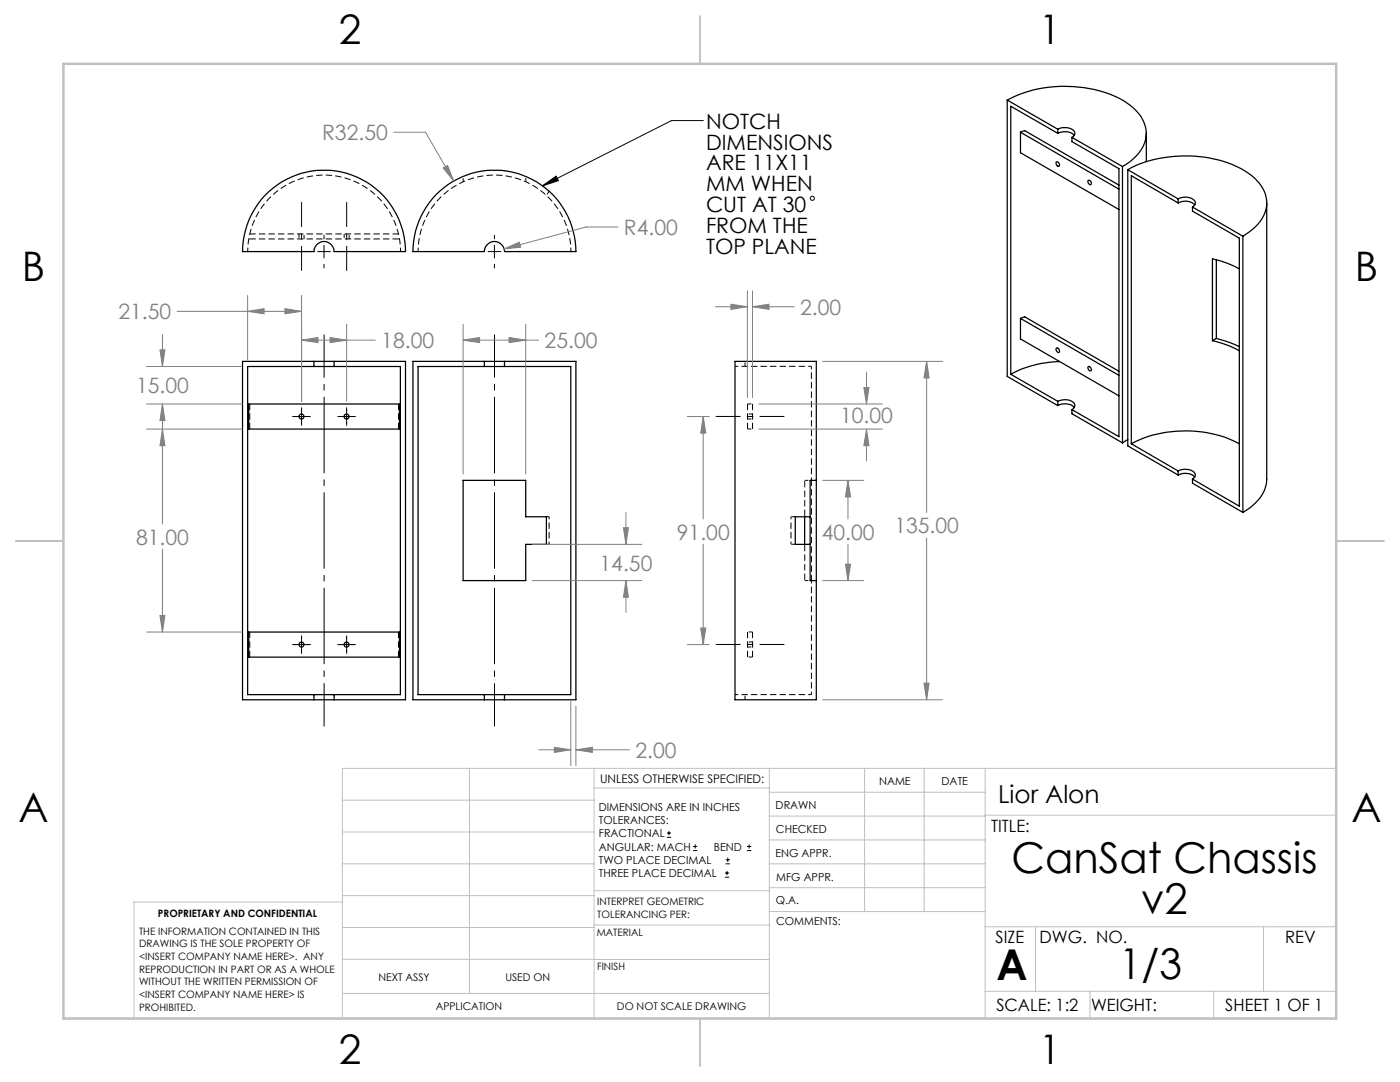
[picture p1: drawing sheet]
<svg xmlns="http://www.w3.org/2000/svg" width="279mm" height="216mm" viewBox="0 0 279 216" stroke-linecap="round" stroke-linejoin="round" font-family="sans-serif">
<path d="M49.8 85.6v-5M79.5 80.6v5M149.2 85.6v-5M150.2 80.6v5M109.6 108.6h-.5M109.6 103.1h-.5M49.8 126.1v5M79.5 131.1v-5M149.2 126.1v5M150.2 131.1v-5" fill="none" stroke="#000" stroke-width=".2" stroke-dasharray="1.3 .6" stroke-linecap="butt"/>
<path d="M161.9 95.8v-22.7M109.6 103.1v5.5M157.9 103.1v5.5M161.9 138.6v-22.8" fill="none" stroke="#000" stroke-width=".2" stroke-dasharray="1.3 .6" stroke-dashoffset=".7" stroke-linecap="butt"/>
<g fill="none" stroke="#000" stroke-width=".25">
<path d="M201 20a25.3 25.3 0 0 1 23.4 .2 8.4 8.4 0 0 1 4.3 6 7.5 7.5 0 0 1-4 6.6l-.7 .4M201 20v55.1l10.1 5.8M201 20l10.1 5.8M53 38.9a16.3 16.3 0 0 1 17.8-3.8 16.3 16.3 0 0 1 10.1 15.1h-14.2a2.01 2.01 0 0 0-2-2 2.01 2.01 0 0 0-2 2h-14.3a16.4 16.4 0 0 1 4.6-11.3zM87 38.9a16.3 16.3 0 0 1 17.8-3.8 16.3 16.3 0 0 1 10.1 15.1h-14.2a2.01 2.01 0 0 0-2-2 2.01 2.01 0 0 0-2 2h-14.3a16.4 16.4 0 0 1 4.6-11.3zM203.7 26.4l.8-.3 18.8 10.8M203.7 26.4v4.1l19.6 11.3M203.7 26.4l19.6 11.3M210.8 32.3a.51 .51 0 0 1 .6 .3 .51 .51 0 0 1-.2 .6l-.3-.3zM211.1 25.8a2.84 2.84 0 0 1 3.3 .4l.1 .7-.6 .5M211.1 26.6a2.84 2.84 0 0 1 3.3 .4M211.1 26.6l-9.4-5.4v53.5"/>
<path d="M211.1 25.8v.8M213.9 27.4l10.1 5.8M213.9 27.4v.9l9.4 5.4v53.4l-9.4-5.4M217.2 36a.51 .51 0 0 1 .5 .3 .51 .51 0 0 1-.1 .6l-.5-.5zM224 33.2v55.2M225.1 33.9a25.2 25.2 0 0 1 23.3 .2 7.7 7.7 0 0 1 4.4 7.1 8.5 8.5 0 0 1-4.8 5.9M225.1 33.9l10 5.8M225.1 33.9v55.1l10 5.8M228.8 26.6v5.6M235.1 39.7a2.6 2.6 0 0 1 3.4 .6v.4l-.5 .6M235.1 39.7v.8M235.1 40.5a2.82 2.82 0 0 1 3.3 .4"/>
<path d="M235.1 40.5l-9.3-5.4v53.4M238 41.3l10 5.8M238 41.3v.8l9.3 5.4v53.5l-9.3-5.4M242.7 51.8v15.7M247.3 53.7l-2.5-1.2-2.8-.9v16.4M248 47.1v55.1M252.8 40.5v55.1a7.7 7.7 0 0 1-4.1 6.2l-.7 .4M62.7 72.1h4M62.7 73.1h4M62.7 73.1h-13.3v65.5h13.3M62.7 72.1h-14.3v67.5h14.3M62.7 72.1v1"/>
<path d="M66.7 72.1v1M66.7 73.1h13.2v65.5h-13.2M66.7 72.1h14.2v67.5h-14.2M96.7 72.1h4M96.7 73.1h4M96.7 73.1h-13.3v65.5h13.3M96.7 72.1h-14.3v67.5h14.3M96.7 72.1v1M100.7 73.1h13.2v65.5h-13.2M100.7 72.1h14.2v67.5h-14.2M100.7 72.1v1M146.7 72.1h16.2v67.5h-16.2z"/>
<path d="M201.7 74.7l9.4 5.4M203.7 63.5l.8-.3 18.8 10.9M203.7 63.5v4.1l19.6 11.4M203.7 63.5l19.6 11.4M210.8 69.5a.48 .48 0 0 1 .6 .2 .48 .48 0 0 1-.1 .6l-.4-.2zM211.5 72.1a21.5 21.5 0 0 0-9.8 2.6M217.1 73.2a.51 .51 0 0 1 .6 .2 .51 .51 0 0 1 0 .6l-.3-.1-.2-.2zM242 68l2.8 .8 2.5 1.2M242.7 67.5l2.9 .9 1.7 .8M242.7 67.5l-.7 .5M49.6 80.6h30.1v5h-30.1zM92.4 95.8h12.5v7.3h4.1v5.5h-4.1v7.3h-12.5z"/>
<path d="M162.9 95.8h-1.2v20.1h1.2M211.1 80.1a2.52 2.52 0 0 1 3.4 .7l-.2 .6-.4 .3M211.1 80.9a2.76 2.76 0 0 1 3.3 .4M211.1 80.1v.8M213.9 81.7v.8l10.1 5.9M225.1 87.7l-1.1 .7M225.8 88.5a23.8 23.8 0 0 1 21.5 0M225.8 88.5l9.3 5.5M235.1 94a2.6 2.6 0 0 1 3.4 .6v.4l-.5 .6M235.1 94.8a2.9 2.9 0 0 1 3.3 .4M235.1 94v.8M238 95.6v.8l10 5.8"/>
<path d="M160.6 103.1v5.5M161.7 103.1h-3v5.5h3M49.6 126.1h30.1v5h-30.1zM62.7 138.6h4M62.7 139.6h4M62.7 138.6v1M66.7 138.6v1M96.7 138.6h4M96.7 139.6h4M96.7 138.6v1M100.7 138.6v1"/>
<circle cx="60.2" cy="83.1" r=".5"/>
<circle cx="69.2" cy="83.1" r=".49"/>
<circle cx="60.2" cy="128.6" r=".5"/>
<circle cx="69.2" cy="128.6" r=".49"/>
</g>
<g fill="none" stroke="#000" stroke-width=".2" stroke-dasharray="1.3 .6" stroke-dashoffset=".5" stroke-linecap="butt">
<path d="M92.4 36.3v-1.1M104.9 36.3v-1.1M109.6 38.1l-.5 .9M59.7 46.7v1M60.7 47.7v-1M68.7 46.7v1M69.7 47.7v-1M79.9 50.2a15.2 15.2 0 0 0-15.2-15.3 15.2 15.2 0 0 0-15.3 15.3M113.9 50.2a15.2 15.2 0 0 0-15.2-15.3 15.2 15.2 0 0 0-15.3 15.3M148.7 73.1v-1M149.2 80.6h1M149.2 85.6h1"/>
<path d="M149.2 83.6h1M150.2 82.6h-1M160.6 95.8h1.1M160.6 115.8h1.1M148.7 139.6v-1M149.2 129.1h1M150.2 131.1h-1M150.2 126.1h-1M150.2 128.1h-1"/>
</g>
<path d="M49.6 47.7h30.1M160.6 103.1v-7.3M160.6 115.8v-7.2" fill="none" stroke="#000" stroke-width=".2" stroke-dasharray="1.3 .6" stroke-dashoffset="-.1" stroke-linecap="butt"/>
<path d="M146.7 73.1h15.2M146.7 138.6h15.2" fill="none" stroke="#000" stroke-width=".2" stroke-dasharray="1.3 .6" stroke-dashoffset=".6" stroke-linecap="butt"/>
<path d="M158.7 103.1h-.8M158.7 108.6h-.8" fill="none" stroke="#000" stroke-width=".2" stroke-dasharray="1.3 .6" stroke-dashoffset=".4" stroke-linecap="butt"/>
<path d="M161.9 115.8v-20" fill="none" stroke="#000" stroke-width=".2" stroke-dasharray="1.3 .6" stroke-dashoffset=".2" stroke-linecap="butt"/>
<path d="M79.5 46.7h-29.7" fill="none" stroke="#000" stroke-width=".2" stroke-dasharray="1.3 .6" stroke-dashoffset=".1" stroke-linecap="butt"/>
<g fill="none" stroke="#000" stroke-width=".2">
<path d="M108.3 37.1l2.7-2 .4 1zM140.4 24.1h-6.4l-25.7 13M61.4 50.2h.7M63.4 50.2h2.5M64.7 46.9v.8M64.7 48.9v2.6M64.7 52.7v.8M67.2 50.2h.7M95.4 50.2h.7M97.4 50.2h2.5M98.7 46.9v.8M98.7 48.9v2.6"/>
<path d="M98.7 52.7v.8M101.2 50.2h.8M58.4 83.1h3.5M60.2 81.4v3.5M67.4 83.1h3.5M69.2 81.4v3.5M58.4 128.6h3.5M60.2 126.9v3.5M67.4 128.6h3.5M69.2 126.9v3.5M133.1 167.1h.8M133.1 166.2h.8"/>
<path d="M133.5 165.8v.9M138.3 169.7h.8M138.3 168.9h.8M138.7 168.5v.8M144.7 175h.8M144.7 174.2h.8M144.8 172.4h.9M144.8 171.6h.9M145.1 173.8v.8M145.2 171.1v.9M149.1 169.7h.8M149.1 168.9h.8"/>
<path d="M149.5 168.5v.8"/>
<circle cx="162.1" cy="39.6" r=".41"/>
</g>
<g fill="none" stroke="#808080" stroke-width=".2">
<path d="M78.6 26.4h6.3l5.7 9.7M88.4 33.5l.9-.5 1.3 3.1zM49.4 58.9v13M60.2 58.9v21.2M100.6 49.7l3-1.4 .3 1zM123.3 45.3h-6.3l-16.4 4.4M149.2 58v21.3M150.2 58v21.3M29.2 73.1h19M31.9 69.8h1l-.5 3.3zM32.4 66.8v6.3M35.3 62.1h24.9"/>
<path d="M49.4 62.1l3.3-.5v1zM56.9 61.6l3.3 .5-3.3 .5zM60.2 67.9l3.3-.6v1.1zM60.2 67.9h14.7M65.9 67.3l3.3 .6-3.3 .5zM69.2 64.7v15.4M92.4 67.9l3.3-.6v1.1zM92.4 64.7v29.9M92.4 67.9h15.1M101.6 67.3l3.3 .6-3.3 .5zM104.9 64.7v29.9M142.8 61.2h6.4"/>
<path d="M145.9 60.7l3.3 .5-3.3 .5zM150.2 61.2l3.3-.5v1zM150.2 61.2h8.3M164.2 72.1h23.9M172.4 77.3h1l-.5 3.3zM172.9 74.3v6.3M184.9 72.1l.5 3.3h-1zM184.9 72.1v30.2M29.2 80.6h19.2M29.2 85.6h19.2M32.4 80.6l.5 3.3h-1zM32.4 85.6l.5 3.3h-1z"/>
<path d="M32.4 80.6v24M137.2 83.1h4.3M140.3 83.1l.6 3.3h-1.1zM140.3 83.1v20.4M151.4 80.6h24.7M151.4 85.6h24.7M164.2 95.8h8.2M169.2 95.8l.6 3.4h-1.1zM169.2 95.8v7.7M172.9 85.6l.5 3.3h-1zM172.9 85.6v6.4M32.4 109.6v16.5"/>
<path d="M106.2 115.9h21.9M106.2 108.6h21.9M124.4 105.3h1l-.5 3.3zM124.9 115.9l.5 3.3h-1zM124.9 102.3v6.3M124.9 115.9v6.3M140.3 108.6v20M164.2 115.9h8.2M168.7 112.6h1.1l-.6 3.3zM169.2 108.6v7.3M184.9 107.3v32.3M29.2 126.1h19.2"/>
<path d="M31.9 122.8h1l-.5 3.3zM113.9 139.9v12.9M137.2 128.6h4.3M139.8 125.3h1.1l-.6 3.3zM164.2 139.6h23.9M184.4 136.3h1l-.5 3.3zM107.6 149.6h6.3M110.6 149.1l3.3 .5-3.3 .5zM114.9 149.6l3.3-.5v1zM114.9 140.9v11.9M114.9 149.6h10.7"/>
</g>
<path d="M64.7 66.7v78.2M98.7 66.7v78.2" fill="none" stroke="#000" stroke-width=".2" stroke-dasharray="15.2 1.3 1.3 1.3" stroke-dashoffset="6.6" stroke-linecap="butt"/>
<path d="M60.2 54v-13.7M69.2 54v-13.7M142.8 83.1h13.7M142.8 128.6h13.7" fill="none" stroke="#000" stroke-width=".2" stroke-dasharray="15.2 1.3 1.3 1.3" stroke-dashoffset="10.3" stroke-linecap="butt"/>
<g fill="none" stroke="#c0c0c0" stroke-width=".2">
<path d="M68.3 159.7h50.3M93.7 153.3v44.9M118.6 153.3v49.9M118.6 157.2h34.9M153.5 153.3v49.9M153.5 158.1h43.1M172.5 153.3v28.6M184.4 153.3v28.6M196.6 153.3v49.9M266.7 153.3h-198.4v49.9M68.3 178.7h50.3M68.3 172.4h50.3"/>
<path d="M68.3 166h50.3M68.3 180h-41.6v23.2M118.6 177.7h35M153.5 167.6h43.1M153.5 162.8h43.1M153.5 172.4h43.1M153.5 177.1h43.1M196.6 162.7h70.1M68.3 198.2h85.2M68.3 191.4l85.2 .1M68.3 185.1h50.3M118.6 184.6h35"/>
<path d="M153.6 181.9h43M196.6 197.8h70.1M196.6 184.9h70.1M206.7 184.9v12.9M217.5 197.8v5.4M242.2 197.8v5.4M252.2 184.9v12.9"/>
</g>
<path d="M139.7 3.2v9.5M3.1 107.9h9.6M266.7 107.9h9.5M139.7 203.2v9.6" fill="none" stroke="#c0c0c0" stroke-width=".25"/>
<path d="M12.7 12.7h254v190.5h-254z" fill="none" stroke="#c0c0c0" stroke-width=".5"/>
<path d="M108.3 37.1l2.7-2 .4 1z" fill="#000"/>
<path d="M101.6 67.3l3.3 .6-3.3 .5zM92.4 67.9l3.3-.6v1.1zM124.9 115.9l.5 3.3h-1zM124.4 105.3h1l-.5 3.3zM110.6 149.1l3.3 .5-3.3 .5zM114.9 149.6l3.3-.5v1zM49.4 62.1l3.3-.5v1zM56.9 61.6l3.3 .5-3.3 .5zM60.2 67.9l3.3-.6v1.1zM65.9 67.3l3.3 .6-3.3 .5zM31.9 69.8h1l-.5 3.3zM32.4 80.6l.5 3.3h-1zM32.4 85.6l.5 3.3h-1zM31.9 122.8h1l-.5 3.3zM145.9 60.7l3.3 .5-3.3 .5zM150.2 61.2l3.3-.5v1zM172.9 85.6l.5 3.3h-1zM172.4 77.3h1l-.5 3.3zM184.9 72.1l.5 3.3h-1zM184.4 136.3h1l-.5 3.3zM140.3 83.1l.6 3.3h-1.1zM139.8 125.3h1.1l-.6 3.3zM169.2 95.8l.6 3.4h-1.1zM168.7 112.6h1.1l-.6 3.3zM100.6 49.7l3.3-.4-.3-1zM88.4 33.5l2.2 2.6-1.3-3.1z" fill="#808080"/>
<g font-size="8.5">
<text x="201.9" y="174.2">CanSat Chassis</text>
<text x="227.7" y="182.3">v2</text>
<text x="198.9" y="195.5">A</text>
<text x="223.3" y="195.4">1/3</text>
</g>
<g font-size="8.1">
<text x="67.6" y="8.9">2</text>
<text x="207.3" y="8.9">1</text>
<text x="4.4" y="56.2">B</text>
<text x="270.4" y="56.2">B</text>
<text x="3.7" y="164.1">A</text>
<text x="269.7" y="164.1">A</text>
<text x="67.6" y="212.4">2</text>
<text x="207.3" y="212.4">1</text>
</g>
<text font-size="4.9" x="199.2" y="160.3">Lior Alon</text>
<g font-size="4.2" fill="#808080">
<text x="64.3" y="28">R32.50</text>
<text x="124.5" y="46.9">R4.00</text>
<text x="23.6" y="63.7">21.50</text>
<text x="159.7" y="62.8">2.00</text>
<text x="76.1" y="69.5">18.00</text>
<text x="108.7" y="69.5">25.00</text>
<text x="27.2" y="78.5">15.00</text>
<text x="167.7" y="84.4">10.00</text>
<text x="135.1" y="107.7">91.00</text>
<text x="164" y="107.7">40.00</text>
<text x="178.5" y="106.4">135.00</text>
<text x="27.2" y="108.7">81.00</text>
<text x="119.7" y="113.8">14.50</text>
<text x="126.8" y="151.2">2.00</text>
</g>
<g font-size="4.2">
<text x="140.9" y="25.7">NOTCH</text>
<text x="140.9" y="29.8">DIMENSIONS</text>
<text x="140.9" y="34">ARE 11X11</text>
<text x="140.9" y="38.2">MM WHEN</text>
<text x="140.9" y="42.4">CUT AT 30</text>
<text x="140.9" y="46.5">FROM THE</text>
<text x="140.9" y="50.7">TOP PLANE</text>
</g>
<g font-size="3.4">
<text x="197.8" y="166">TITLE:</text>
<text x="198.7" y="188.1">SIZE</text>
<text x="207.5" y="188.1">DWG. NO.</text>
<text x="256.5" y="188.2">REV</text>
<text x="198.8" y="201.7">SCALE: 1:2</text>
<text x="217.7" y="201.8">WEIGHT:</text>
<text x="244.5" y="201.7">SHEET 1 OF 1</text>
</g>
<text font-size="2.4" x="119.8" y="156.2">UNLESS OTHERWISE SPECIFIED:</text>
<g font-size="2.2">
<text x="119.5" y="161.8">DIMENSIONS ARE IN INCHES</text>
<text x="154.8" y="161.4">DRAWN</text>
<text x="175.4" y="156.6">NAME</text>
<text x="187.9" y="156.7">DATE</text>
<text x="119.5" y="164.4">TOLERANCES:</text>
<text x="119.5" y="167.1">FRACTIONAL</text>
<text x="154.9" y="166.3">CHECKED</text>
<text x="119.5" y="169.7">ANGULAR: MACH</text>
<text x="119.5" y="172.4">TWO PLACE DECIMAL</text>
<text x="142.5" y="169.7">BEND</text>
<text x="154.8" y="170.9">ENG APPR.</text>
<text x="119.5" y="175">THREE PLACE DECIMAL</text>
<text x="154.9" y="175.7">MFG APPR.</text>
<text x="154.9" y="180.4">Q.A.</text>
<text x="154.9" y="184.6">COMMENTS:</text>
</g>
<g font-size="2.1">
<text x="75.5" y="195.7">NEXT ASSY</text>
<text x="100.9" y="195.7">USED ON</text>
<text x="86.9" y="201.5">APPLICATION</text>
<text x="123.1" y="201.6">DO NOT SCALE DRAWING</text>
</g>
<g font-size="2">
<text x="31.5" y="182.9">PROPRIETARY AND CONFIDENTIAL</text>
<text x="119.2" y="180.6">INTERPRET GEOMETRIC</text>
<text x="119.2" y="183.1">TOLERANCING PER:</text>
<text x="27.8" y="186.5">THE INFORMATION CONTAINED IN THIS</text>
<text x="27.8" y="189">DRAWING IS THE SOLE PROPERTY OF</text>
<text x="27.8" y="191.6">&lt;INSERT COMPANY NAME HERE&gt;. ANY</text>
<text x="119.1" y="186.7">MATERIAL</text>
<text x="27.8" y="194.1">REPRODUCTION IN PART OR AS A WHOLE</text>
<text x="27.8" y="196.6">WITHOUT THE WRITTEN PERMISSION OF</text>
<text x="119.1" y="193.5">FINISH</text>
<text x="27.8" y="199.1">&lt;INSERT COMPANY NAME HERE&gt; IS</text>
<text x="27.8" y="201.7">PROHIBITED.</text>
</g>
</svg>
